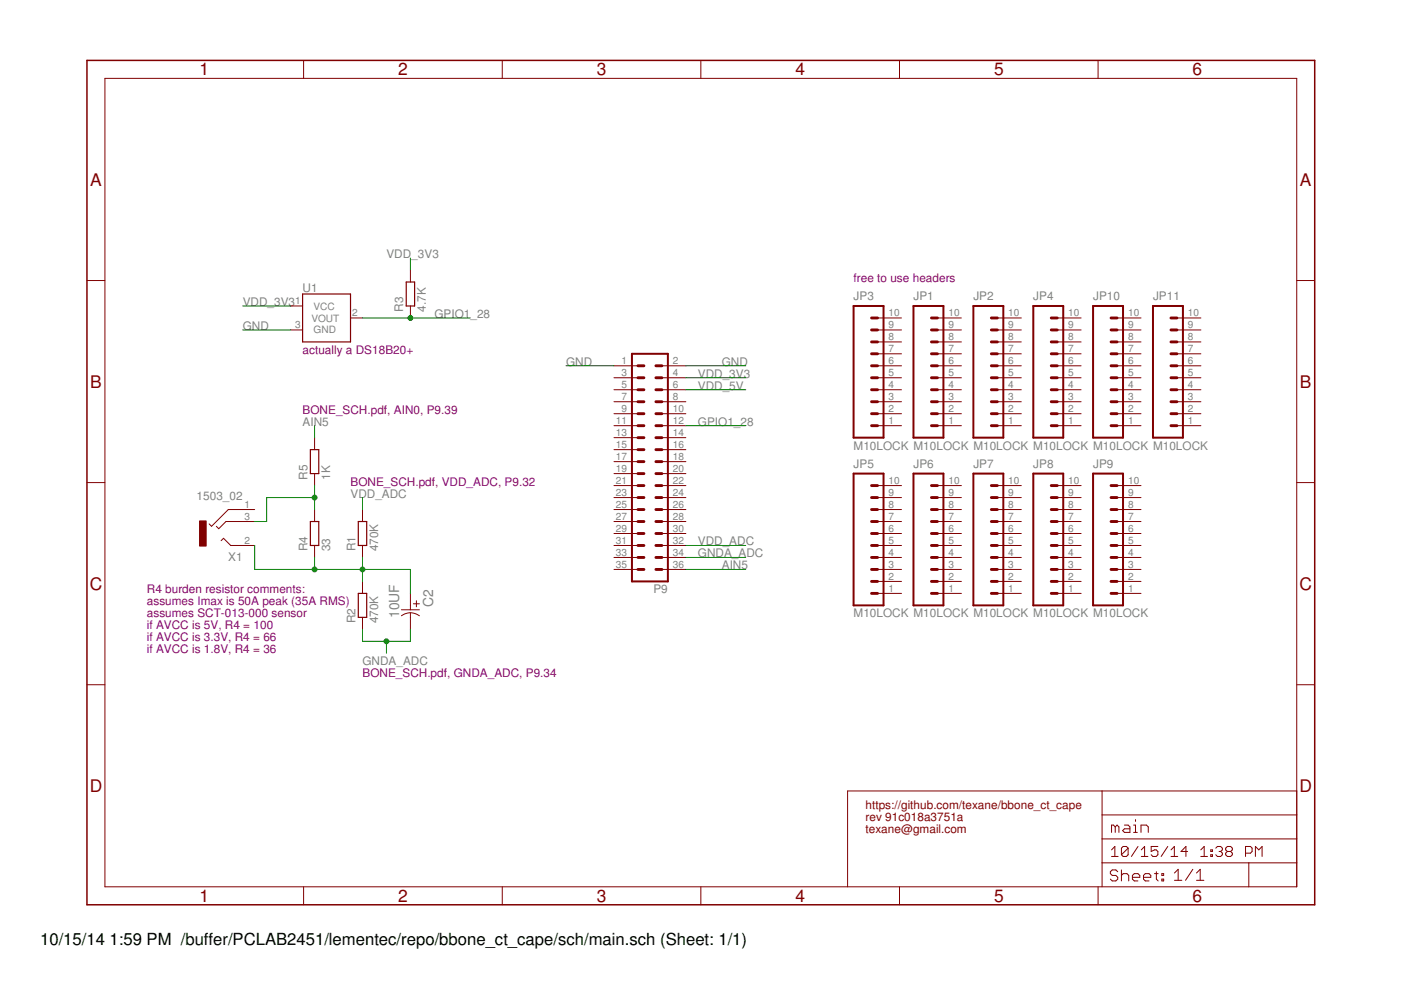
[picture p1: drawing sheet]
<svg xmlns="http://www.w3.org/2000/svg" width="297mm" height="210mm" viewBox="0 0 297 210" stroke-linecap="round" stroke-linejoin="round" font-family="sans-serif">
<g fill="none" stroke="#800000" stroke-width=".21">
<path d="M22.2 16.6h252.7v171.4h-252.7zM64.4 12.8v3.8M106.5 12.8v3.8M148.6 12.8v3.8M190.7 12.8v3.8M232.8 12.8v3.8M18.4 59.5h3.8M87 57.3v2.5M274.9 59.5h3.8M61.6 64.9h2.6M61.6 70h2.6M74.3 67.4h2.6"/>
<path d="M87 64.9v2.5M130.2 77.6h5.1M140.3 77.6h5.1M186.1 70h5M186.1 67.4h5M186.1 77.6h5M186.1 75h5M186.1 72.5h5M198.8 70h5M198.8 67.4h5M198.8 77.6h5M198.8 75h5"/>
<path d="M198.8 72.5h5M211.5 70h5M211.5 67.4h5M211.5 77.6h5M211.5 75h5M211.5 72.5h5M224.2 70h5M224.2 67.4h5M224.2 77.6h5M224.2 75h5M224.2 72.5h5M236.8 70h5.1"/>
<path d="M236.8 67.4h5.1M236.8 77.6h5.1M236.8 75h5.1M236.8 72.5h5.1M249.5 70h5.1M249.5 67.4h5.1M249.5 77.6h5.1M249.5 75h5.1M249.5 72.5h5.1M66.7 92.8v2.5M130.2 90.3h5.1M130.2 87.7h5.1"/>
<path d="M130.2 85.2h5.1M130.2 82.6h5.1M130.2 80.1h5.1M130.2 92.8h5.1M130.2 95.3h5.1M130.2 97.9h5.1M140.3 90.3h5.1M140.3 87.7h5.1M140.3 85.2h5.1M140.3 82.6h5.1M140.3 80.1h5.1M140.3 92.8h5.1"/>
<path d="M140.3 95.3h5.1M140.3 97.9h5.1M186.1 90.3h5M186.1 87.7h5M186.1 85.2h5M186.1 82.6h5M186.1 80.1h5M198.8 90.3h5M198.8 87.7h5M198.8 85.2h5M198.8 82.6h5M198.8 80.1h5"/>
<path d="M211.5 90.3h5M211.5 87.7h5M211.5 85.2h5M211.5 82.6h5M211.5 80.1h5M224.2 90.3h5M224.2 87.7h5M224.2 85.2h5M224.2 82.6h5M224.2 80.1h5M236.8 90.3h5.1M236.8 87.7h5.1"/>
<path d="M236.8 85.2h5.1M236.8 82.6h5.1M236.8 80.1h5.1M249.5 90.3h5.1M249.5 87.7h5.1M249.5 85.2h5.1M249.5 82.6h5.1M249.5 80.1h5.1M18.4 102.3h3.8M46.9 114.6l.5-.5 1.5 1.6h5.1M54 108h-5.6l-3.5 3.6-.6-.5M54 110.6h-6.1l-1.5 1.5-.5-.5"/>
<path d="M66.7 100.4v2.6M66.7 108v2.6M66.7 115.7v2.5M76.9 108v2.6M76.9 115.7v2.5M130.2 108h5.1M130.2 110.6h5.1M130.2 115.7h5.1M130.2 118.2h5.1M130.2 113.1h5.1M130.2 105.5h5.1M130.2 103h5.1"/>
<path d="M130.2 100.4h5.1M140.3 108h5.1M140.3 110.6h5.1M140.3 115.7h5.1M140.3 118.2h5.1M140.3 113.1h5.1M140.3 105.5h5.1M140.3 103h5.1M140.3 100.4h5.1M186.1 108h5M186.1 110.6h5M186.1 115.7h5"/>
<path d="M186.1 118.2h5M186.1 113.1h5M186.1 105.5h5M186.1 103h5M198.8 108h5M198.8 110.6h5M198.8 115.7h5M198.8 118.2h5M198.8 113.1h5M198.8 105.5h5M198.8 103h5M211.5 108h5"/>
<path d="M211.5 110.6h5M211.5 115.7h5M211.5 118.2h5M211.5 113.1h5M211.5 105.5h5M211.5 103h5M224.2 108h5M224.2 110.6h5M224.2 115.7h5M224.2 118.2h5M224.2 113.1h5M224.2 105.5h5"/>
<path d="M224.2 103h5M236.8 108h5.1M236.8 110.6h5.1M236.8 115.7h5.1M236.8 118.2h5.1M236.8 113.1h5.1M236.8 105.5h5.1M236.8 103h5.1M274.9 102.3h3.8M76.9 123.3v2.5M76.9 130.9v2.5M85.1 130.6a3.1 3.1 0 0 1 3.8 0"/>
<path d="M85.1 129.3h3.8M87 125.8v3.5M87 129.9v3.5M87.7 128h1.2M88.3 127.4v1.3M130.2 120.7h5.1M140.3 120.7h5.1M186.1 125.8h5M186.1 123.3h5M186.1 120.7h5M198.8 125.8h5M198.8 123.3h5"/>
<path d="M198.8 120.7h5M211.5 125.8h5M211.5 123.3h5M211.5 120.7h5M224.2 125.8h5M224.2 123.3h5M224.2 120.7h5M236.8 125.8h5.1M236.8 123.3h5.1M236.8 120.7h5.1M18.4 145.2h3.8M274.9 145.2h3.8"/>
<path d="M233.7 167.7v20.3M233.7 177.9h41.2M233.7 172.8h41.2M236.5 175.3l-.4-.4h-.4v1.6M236.5 175.3v1.2M236.5 175.3l.3-.4 .4 .4v1.2M238.4 174.9h.8l.4 .4v1.2h-1.2l-.4-.4 .4-.4h1.2M239.2 179.8l-.4-.3h-.7l-.3 .3v1.4M239.2 179.8v1.4l-.4 .4h-.7l-.3-.4M239.2 179.8l-1.4 1.4M240.3 174.9h.4v1.6M240.3 176.5h.8"/>
<path d="M240.7 173.8v.4M241.3 179.5l-1.4 2.1M241.9 176.5v-1.6h1.2l.4 .4v1.2M245.5 179.5h-1.4v1l.7-.3h.3l.4 .3v.7l-.4 .4h-.7l-.3-.4M247.6 179.5l-1.4 2.1M257.8 179.8l.3-.3h.7l.4 .3v.4l-.4 .3M274.9 167.7h-95.2v20.3M64.4 188v3.8M106.5 188v3.8M148.6 188v3.8M190.7 188v3.8M232.8 188v3.8"/>
<path d="M233.7 182.9h41.2M235.7 180.2l.7-.7v2.1M235.7 181.6h1.4M237 184.8l-.4-.4h-.8l-.4 .4v.4l.4 .4h.8l.4 .4v.4l-.4 .4h-.8l-.4-.4M237.8 184.4v2.4M237.8 185.6l.3-.4h.8l.4 .4v1.2M240.1 186h1.6v-.4l-.4-.4h-.8l-.4 .4v.8l.4 .4h.8M242 181.6h1.4M242 180.2l.7-.7v2.1M242.4 186h1.6v-.4l-.4-.4h-.8l-.4 .4v.8l.4 .4h.8M244.8 185.2h.8M245.2 184.8v1.6l.4 .4"/>
<path d="M246.3 185.2h.4v.4h-.4zM246.3 186.4h.4v.4h-.4zM248.3 181.6h1.4M248.3 180.2l.7-.7v2.1M249 185.1l.8-.8v2.3M249 186.6h1.6M251.8 180.5h-1.4l1-1v2.1M252.9 184.3l-1.5 2.3M253.7 186.6h1.5M253.7 185.1l.8-.8v2.3M254.6 181.6h1.4M254.6 180.2l.7-.7v2.1"/>
<path d="M256.7 181.2h.4v.4h-.4zM256.7 180.2h.4v.3h-.4zM258.5 180.5h.3M258.8 180.5l.4 .4v.3l-.4 .4h-.7l-.3-.4M260.2 180.5l-.3 .4v.3l.3 .4h.7l.4-.4v-.3l-.4-.4M260.2 180.5l-.3-.3v-.4l.3-.3h.7l.4 .3v.4l-.4 .3M260.2 180.5h.7M264.1 180.9h1l.4-.4v-.7l-.4-.3h-1v2.1M264.8 182.9v5.1M266.2 181.6v-2.1l.7 .7 .7-.7v2.1"/>
</g>
<path d="M42.3 110.4h1.4v5.4h-1.4z" fill="#800000" stroke="#800000" stroke-width=".21"/>
<path d="M86.1 59.8h1.8v5.1h-1.8zM64.2 62.3h10.1v10.2h-10.1zM65.8 95.3h1.8v5.1h-1.8zM65.8 110.6h1.8v5.1h-1.8zM76 110.6h1.7v5.1h-1.7zM76 125.8h1.7v5.1h-1.7z" fill="none" stroke="#800000" stroke-width=".25"/>
<path d="M134 75h7.6v48.3h-7.6zM181 64.9h6.3v27.9h-6.3zM193.7 64.9h6.3v27.9h-6.3zM206.4 64.9h6.3v27.9h-6.3zM219.1 64.9h6.3v27.9h-6.3zM231.8 64.9h6.3v27.9h-6.3zM244.5 64.9h6.3v27.9h-6.3zM181 100.4h6.3v28h-6.3zM193.7 100.4h6.3v28h-6.3zM206.4 100.4h6.3v28h-6.3zM219.1 100.4h6.3v28h-6.3zM231.8 100.4h6.3v28h-6.3z" fill="none" stroke="#800000" stroke-width=".42"/>
<g fill="none" stroke="#800000" stroke-width=".61">
<path d="M135.3 77.6h1.2M139.1 77.6h1.2M184.8 77.6h1.3M184.8 75h1.3M184.8 72.5h1.3M184.8 70h1.3M184.8 67.4h1.3M197.5 77.6h1.3M197.5 75h1.3M197.5 72.5h1.3M197.5 70h1.3M197.5 67.4h1.3"/>
<path d="M210.2 77.6h1.3M210.2 75h1.3M210.2 72.5h1.3M210.2 70h1.3M210.2 67.4h1.3M222.9 77.6h1.3M222.9 75h1.3M222.9 72.5h1.3M222.9 70h1.3M222.9 67.4h1.3M235.6 77.6h1.2M235.6 75h1.2"/>
<path d="M235.6 72.5h1.2M235.6 70h1.2M235.6 67.4h1.2M248.3 77.6h1.2M248.3 75h1.2M248.3 72.5h1.2M248.3 70h1.2M248.3 67.4h1.2M135.3 85.2h1.2M135.3 87.7h1.2M135.3 90.3h1.2M135.3 80.1h1.2"/>
<path d="M135.3 82.6h1.2M135.3 95.3h1.2M135.3 92.8h1.2M135.3 97.9h1.2M139.1 85.2h1.2M139.1 87.7h1.2M139.1 90.3h1.2M139.1 80.1h1.2M139.1 82.6h1.2M139.1 95.3h1.2M139.1 92.8h1.2M139.1 97.9h1.2"/>
<path d="M184.8 85.2h1.3M184.8 87.7h1.3M184.8 90.3h1.3M184.8 80.1h1.3M184.8 82.6h1.3M197.5 85.2h1.3M197.5 87.7h1.3M197.5 90.3h1.3M197.5 80.1h1.3M197.5 82.6h1.3M210.2 85.2h1.3M210.2 87.7h1.3"/>
<path d="M210.2 90.3h1.3M210.2 80.1h1.3M210.2 82.6h1.3M222.9 85.2h1.3M222.9 87.7h1.3M222.9 90.3h1.3M222.9 80.1h1.3M222.9 82.6h1.3M235.6 85.2h1.2M235.6 87.7h1.2M235.6 90.3h1.2M235.6 80.1h1.2"/>
<path d="M235.6 82.6h1.2M248.3 85.2h1.2M248.3 87.7h1.2M248.3 90.3h1.2M248.3 80.1h1.2M248.3 82.6h1.2M135.3 115.7h1.2M135.3 118.2h1.2M135.3 113.1h1.2M135.3 110.6h1.2M135.3 108h1.2M135.3 105.5h1.2"/>
<path d="M135.3 103h1.2M135.3 100.4h1.2M139.1 115.7h1.2M139.1 118.2h1.2M139.1 113.1h1.2M139.1 110.6h1.2M139.1 108h1.2M139.1 105.5h1.2M139.1 103h1.2M139.1 100.4h1.2M184.8 115.7h1.3M184.8 118.2h1.3"/>
<path d="M184.8 113.1h1.3M184.8 110.6h1.3M184.8 108h1.3M184.8 105.5h1.3M184.8 103h1.3M197.5 115.7h1.3M197.5 118.2h1.3M197.5 113.1h1.3M197.5 110.6h1.3M197.5 108h1.3M197.5 105.5h1.3M197.5 103h1.3"/>
<path d="M210.2 115.7h1.3M210.2 118.2h1.3M210.2 113.1h1.3M210.2 110.6h1.3M210.2 108h1.3M210.2 105.5h1.3M210.2 103h1.3M222.9 115.7h1.3M222.9 118.2h1.3M222.9 113.1h1.3M222.9 110.6h1.3M222.9 108h1.3"/>
<path d="M222.9 105.5h1.3M222.9 103h1.3M235.6 115.7h1.2M235.6 118.2h1.2M235.6 113.1h1.2M235.6 110.6h1.2M235.6 108h1.2M235.6 105.5h1.2M235.6 103h1.2M135.3 120.7h1.2M139.1 120.7h1.2M184.8 120.7h1.3"/>
<path d="M184.8 123.3h1.3M184.8 125.8h1.3M197.5 120.7h1.3M197.5 123.3h1.3M197.5 125.8h1.3M210.2 120.7h1.3M210.2 123.3h1.3M210.2 125.8h1.3M222.9 120.7h1.3M222.9 123.3h1.3M222.9 125.8h1.3M235.6 120.7h1.2"/>
<path d="M235.6 123.3h1.2M235.6 125.8h1.2"/>
</g>
<path d="M18.4 12.8h260.3v179h-260.3z" fill="none" stroke="#800000" stroke-width=".32"/>
<g fill="none" stroke="#008000" stroke-width=".21">
<path d="M87 54.7v2.6M51.5 70h10.1M51.5 64.9h10.1M76.9 67.4h22.8M120 77.6h10.2M145.4 77.6h12.7M66.7 90.3v2.5M145.4 80.1h12.7M145.4 90.3h12.7M145.4 82.6h12.7M54 115.7v5h33v5.1M66.7 103v5"/>
<path d="M66.7 118.2v2.5M66.7 105.5h-10.2v5.1h-2.5M76.9 105.5v2.5M76.9 118.2v5.1M145.4 115.7h12.7M145.4 118.2h12.7M76.9 133.4v2.6h10.1v-2.6M81.9 136v2.5M145.4 120.7h12.7"/>
</g>
<g fill="#008000" stroke="#008000" stroke-width=".21">
<circle cx="76.9" cy="120.7" r=".51"/>
<circle cx="66.7" cy="120.7" r=".51"/>
<circle cx="66.7" cy="105.5" r=".51"/>
<circle cx="87" cy="67.4" r=".51"/>
<circle cx="81.9" cy="136" r=".51"/>
</g>
<g font-size="3.7" fill="#800000">
<text x="42.3" y="16">1</text>
<text x="84.4" y="16">2</text>
<text x="126.5" y="16">3</text>
<text x="168.6" y="16">4</text>
<text x="210.7" y="16">5</text>
<text x="252.9" y="16">6</text>
<text x="19.1" y="39.3">A</text>
<text x="275.6" y="39.3">A</text>
<text x="19.1" y="82.2">B</text>
<text x="275.6" y="82.2">B</text>
<text x="19" y="125">C</text>
<text x="275.5" y="125">C</text>
<text x="19" y="167.9">D</text>
<text x="275.5" y="167.9">D</text>
<text x="42.3" y="191.2">1</text>
<text x="84.4" y="191.2">2</text>
<text x="126.5" y="191.2">3</text>
<text x="168.6" y="191.2">4</text>
<text x="210.7" y="191.2">5</text>
<text x="252.9" y="191.2">6</text>
</g>
<g font-size="3.5">
<text x="8.5" y="200.4">10/15/14</text>
<text x="23.2" y="200.4">1:59 PM /buffer/PCLAB2451/lementec/repo/bbone_ct_cape/sch/main.sch (Sheet: 1/1)</text>
</g>
<g font-size="2.9" fill="#808080">
<text x="84.6" y="131.1" transform="rotate(-90 84.6 131.1)">10UF</text>
<text x="91.9" y="128.6" transform="rotate(-90 91.9 128.6)">C2</text>
</g>
<g font-size="2.5" fill="#808080">
<text x="81.9" y="54.7">VDD_3V3</text>
<text x="51.5" y="64.9">VDD_3V3</text>
<text x="64.2" y="61.8">U1</text>
<text x="181" y="63.6">JP3</text>
<text x="193.7" y="63.6">JP1</text>
<text x="206.4" y="63.6">JP2</text>
<text x="219.1" y="63.6">JP4</text>
<text x="231.8" y="63.6">JP10</text>
<text x="244.5" y="63.6">JP11</text>
<text x="51.5" y="69.9">GND</text>
<text x="85.5" y="66.1" transform="rotate(-90 85.5 66.1)">R3</text>
<text x="90.3" y="66.1" transform="rotate(-90 90.3 66.1)">4.7K</text>
<text x="92.1" y="67.4">GPIO1_28</text>
<text x="120" y="77.6">GND</text>
<text x="153" y="77.6">GND</text>
<text x="148" y="80.1">VDD_3V3</text>
<text x="148" y="82.6">VDD_5V</text>
<text x="64.2" y="90.3">AIN5</text>
<text x="148" y="90.3">GPIO1_28</text>
<text x="181" y="95.3">M10LOCK M10LOCK M10LOCK M10LOCK M10LOCK M10LOCK</text>
<text x="65.2" y="101.7" transform="rotate(-90 65.2 101.7)">R5</text>
<text x="70" y="101.7" transform="rotate(-90 70 101.7)">1K</text>
<text x="181" y="99.1">JP5</text>
<text x="193.7" y="99.1">JP6</text>
<text x="206.4" y="99.1">JP7</text>
<text x="219.1" y="99.1">JP8</text>
<text x="231.8" y="99.1">JP9</text>
<text x="41.7" y="106">1503_02</text>
<text x="74.3" y="105.5">VDD_ADC</text>
<text x="48.4" y="119">X1</text>
<text x="65.2" y="116.9" transform="rotate(-90 65.2 116.9)">R4</text>
<text x="70" y="116.9" transform="rotate(-90 70 116.9)">33</text>
<text x="75.4" y="116.9" transform="rotate(-90 75.4 116.9)">R1</text>
<text x="80.2" y="116.9" transform="rotate(-90 80.2 116.9)">470K</text>
<text x="148" y="115.7">VDD_ADC</text>
<text x="148" y="118.2">GNDA_ADC</text>
<text x="138.5" y="125.8">P9</text>
<text x="153" y="120.7">AIN5</text>
<text x="181" y="130.9">M10LOCK M10LOCK M10LOCK M10LOCK M10LOCK</text>
<text x="75.4" y="132.2" transform="rotate(-90 75.4 132.2)">R2</text>
<text x="80.2" y="132.2" transform="rotate(-90 80.2 132.2)">470K</text>
<text x="76.9" y="141">GNDA_ADC</text>
</g>
<g font-size="2.5" fill="#800080">
<text x="181" y="59.8">free to use headers</text>
<text x="64.2" y="75">actually a DS18B20+</text>
<text x="64.2" y="87.7">BONE_SCH.pdf, AIN0, P9.39</text>
<text x="74.3" y="103">BONE_SCH.pdf, VDD_ADC, P9.32</text>
<text x="31.1" y="125.8">R4 burden resistor comments:</text>
<text x="31.1" y="128.4">assumes Imax is 50A peak (35A RMS)</text>
<text x="31.1" y="130.9">assumes SCT-013-000 sensor</text>
<text x="31.1" y="133.4">if AVCC is 5V, R4 = 100</text>
<text x="31.1" y="136">if AVCC is 3.3V, R4 = 66</text>
<text x="31.1" y="138.5">if AVCC is 1.8V, R4 = 36</text>
<text x="76.9" y="143.6">BONE_SCH.pdf, GNDA_ADC, P9.34</text>
</g>
<g font-size="2.5" fill="#800000">
<text x="183.5" y="171.5">https://github.com/texane/bbone_ct_cape</text>
<text x="183.5" y="176.6">texane@gmail.com</text>
<text x="183.5" y="174.1">rev 91c018a3751a</text>
</g>
<g font-size="2.1" fill="#808080">
<text x="62.6" y="64.5">1</text>
<text x="66.5" y="65.6">VCC</text>
<text x="62.6" y="69.6">3</text>
<text x="66" y="68.2">VOUT</text>
<text x="66.5" y="70.7">GND</text>
<text x="74.7" y="67.1">2</text>
<text x="188.4" y="69.6">9</text>
<text x="188.4" y="67.1">10</text>
<text x="201.1" y="69.6">9</text>
<text x="201.1" y="67.1">10</text>
<text x="213.8" y="69.6">9</text>
<text x="213.8" y="67.1">10</text>
<text x="226.5" y="69.6">9</text>
<text x="226.5" y="67.1">10</text>
<text x="239.2" y="69.6">9</text>
<text x="239.2" y="67.1">10</text>
<text x="251.9" y="69.6">9</text>
<text x="251.9" y="67.1">10</text>
<text x="131.7" y="77.2">1</text>
<text x="142.7" y="77.2">2</text>
<text x="188.4" y="77.2">6</text>
<text x="188.4" y="74.7">7</text>
<text x="188.4" y="72.1">8</text>
<text x="201.1" y="77.2">6</text>
<text x="201.1" y="74.7">7</text>
<text x="201.1" y="72.1">8</text>
<text x="213.8" y="77.2">6</text>
<text x="213.8" y="74.7">7</text>
<text x="213.8" y="72.1">8</text>
<text x="226.5" y="77.2">6</text>
<text x="226.5" y="74.7">7</text>
<text x="226.5" y="72.1">8</text>
<text x="239.2" y="77.2">6</text>
<text x="239.2" y="74.7">7</text>
<text x="239.2" y="72.1">8</text>
<text x="251.9" y="77.2">6</text>
<text x="251.9" y="74.7">7</text>
<text x="251.9" y="72.1">8</text>
<text x="131.7" y="79.7">3</text>
<text x="131.7" y="82.3">5</text>
<text x="142.7" y="79.7">4</text>
<text x="142.7" y="82.3">6</text>
<text x="188.4" y="82.3">4</text>
<text x="188.4" y="79.7">5</text>
<text x="201.1" y="82.3">4</text>
<text x="201.1" y="79.7">5</text>
<text x="213.8" y="82.3">4</text>
<text x="213.8" y="79.7">5</text>
<text x="226.5" y="82.3">4</text>
<text x="226.5" y="79.7">5</text>
<text x="239.2" y="82.3">4</text>
<text x="239.2" y="79.7">5</text>
<text x="251.9" y="82.3">4</text>
<text x="251.9" y="79.7">5</text>
<text x="130.6" y="89.9">11</text>
<text x="131.7" y="84.8">7</text>
<text x="131.7" y="87.4">9</text>
<text x="142.7" y="84.8">8</text>
<text x="142.7" y="87.4">10</text>
<text x="142.7" y="89.9">12</text>
<text x="188.4" y="89.9">1</text>
<text x="188.4" y="87.4">2</text>
<text x="188.4" y="84.8">3</text>
<text x="201.1" y="89.9">1</text>
<text x="201.1" y="87.4">2</text>
<text x="201.1" y="84.8">3</text>
<text x="213.8" y="89.9">1</text>
<text x="213.8" y="87.4">2</text>
<text x="213.8" y="84.8">3</text>
<text x="226.5" y="89.9">1</text>
<text x="226.5" y="87.4">2</text>
<text x="226.5" y="84.8">3</text>
<text x="239.2" y="89.9">1</text>
<text x="239.2" y="87.4">2</text>
<text x="239.2" y="84.8">3</text>
<text x="251.9" y="89.9">1</text>
<text x="251.9" y="87.4">2</text>
<text x="251.9" y="84.8">3</text>
<text x="130.6" y="92.4">13</text>
<text x="130.6" y="95">15</text>
<text x="142.7" y="92.4">14</text>
<text x="142.7" y="95">16</text>
<text x="130.6" y="97.5">17</text>
<text x="130.6" y="100.1">19</text>
<text x="142.7" y="97.5">18</text>
<text x="142.7" y="100.1">20</text>
<text x="51.8" y="107.7">1</text>
<text x="130.6" y="102.6">21</text>
<text x="130.6" y="105.1">23</text>
<text x="130.6" y="107.7">25</text>
<text x="142.7" y="102.6">22</text>
<text x="142.7" y="105.1">24</text>
<text x="142.7" y="107.7">26</text>
<text x="188.4" y="107.7">8</text>
<text x="188.4" y="105.1">9</text>
<text x="188.4" y="102.6">10</text>
<text x="201.1" y="107.7">8</text>
<text x="201.1" y="105.1">9</text>
<text x="201.1" y="102.6">10</text>
<text x="213.8" y="107.7">8</text>
<text x="213.8" y="105.1">9</text>
<text x="213.8" y="102.6">10</text>
<text x="226.5" y="107.7">8</text>
<text x="226.5" y="105.1">9</text>
<text x="226.5" y="102.6">10</text>
<text x="239.2" y="107.7">8</text>
<text x="239.2" y="105.1">9</text>
<text x="239.2" y="102.6">10</text>
<text x="51.8" y="110.2">3</text>
<text x="130.6" y="110.2">27</text>
<text x="130.6" y="112.8">29</text>
<text x="142.7" y="110.2">28</text>
<text x="142.7" y="112.8">30</text>
<text x="188.4" y="112.8">6</text>
<text x="188.4" y="110.2">7</text>
<text x="201.1" y="112.8">6</text>
<text x="201.1" y="110.2">7</text>
<text x="213.8" y="112.8">6</text>
<text x="213.8" y="110.2">7</text>
<text x="226.5" y="112.8">6</text>
<text x="226.5" y="110.2">7</text>
<text x="239.2" y="112.8">6</text>
<text x="239.2" y="110.2">7</text>
<text x="51.8" y="115.3">2</text>
<text x="130.6" y="115.3">31</text>
<text x="130.6" y="117.8">33</text>
<text x="142.7" y="115.3">32</text>
<text x="142.7" y="117.8">34</text>
<text x="188.4" y="117.8">4</text>
<text x="188.4" y="115.3">5</text>
<text x="201.1" y="117.8">4</text>
<text x="201.1" y="115.3">5</text>
<text x="213.8" y="117.8">4</text>
<text x="213.8" y="115.3">5</text>
<text x="226.5" y="117.8">4</text>
<text x="226.5" y="115.3">5</text>
<text x="239.2" y="117.8">4</text>
<text x="239.2" y="115.3">5</text>
<text x="130.6" y="120.4">35</text>
<text x="142.7" y="120.4">36</text>
<text x="188.4" y="125.5">1</text>
<text x="188.4" y="122.9">2</text>
<text x="188.4" y="120.4">3</text>
<text x="201.1" y="125.5">1</text>
<text x="201.1" y="122.9">2</text>
<text x="201.1" y="120.4">3</text>
<text x="213.8" y="125.5">1</text>
<text x="213.8" y="122.9">2</text>
<text x="213.8" y="120.4">3</text>
<text x="226.5" y="125.5">1</text>
<text x="226.5" y="122.9">2</text>
<text x="226.5" y="120.4">3</text>
<text x="239.2" y="125.5">1</text>
<text x="239.2" y="122.9">2</text>
<text x="239.2" y="120.4">3</text>
</g>
</svg>
